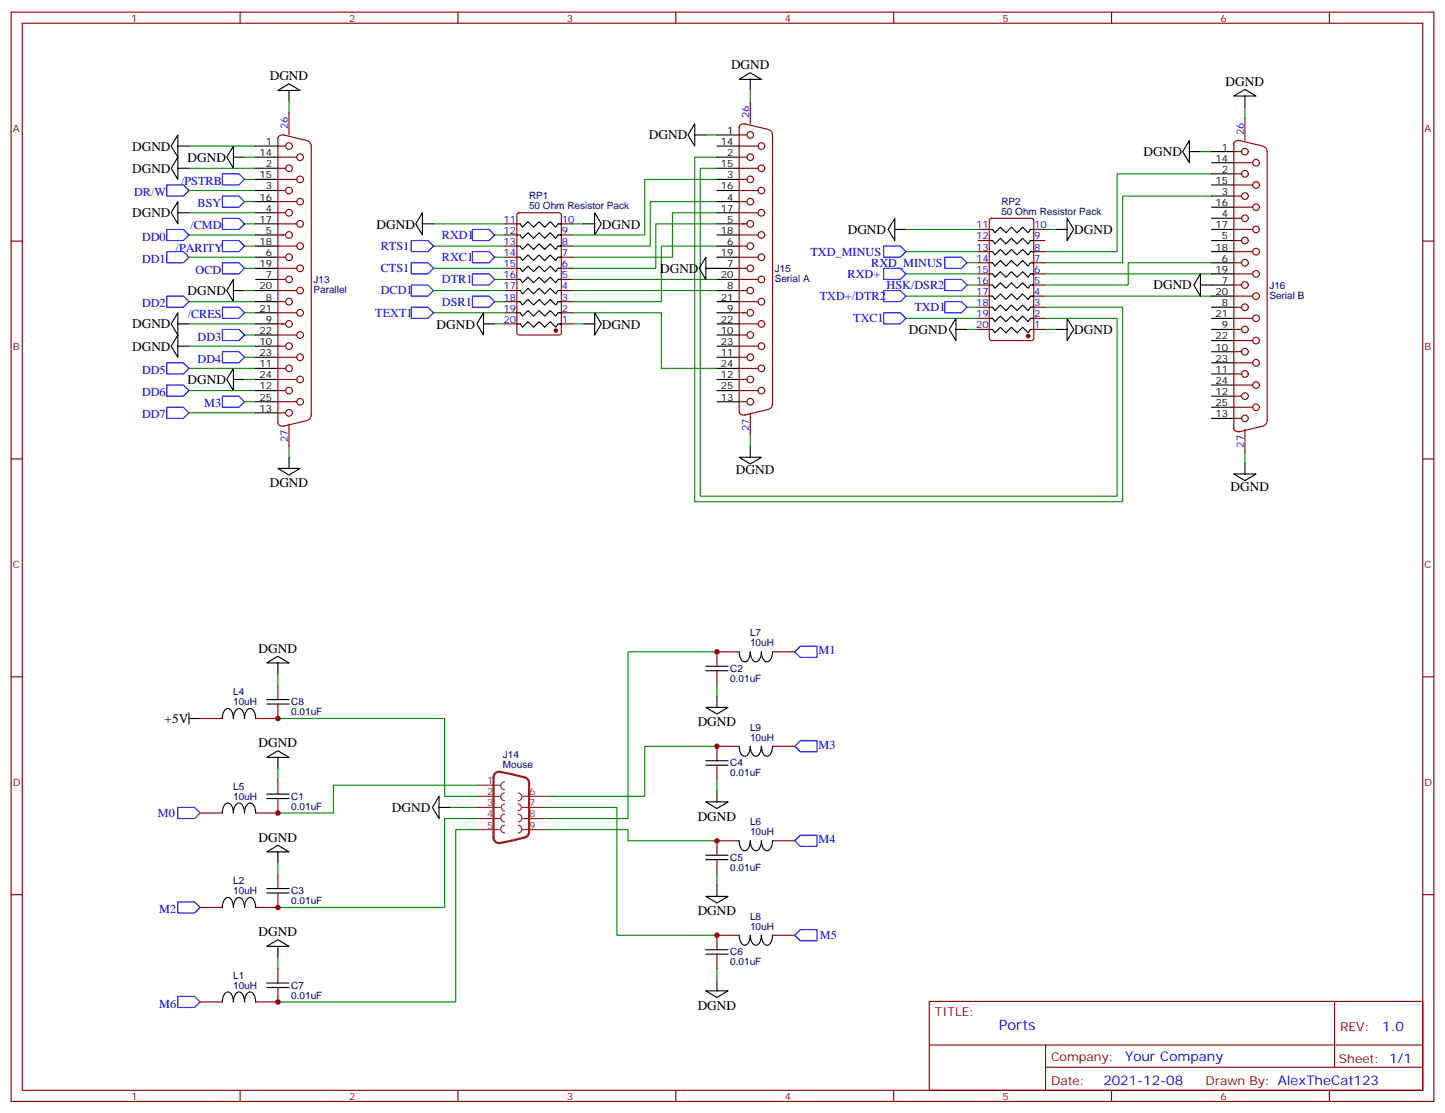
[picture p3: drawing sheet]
<svg xmlns="http://www.w3.org/2000/svg" width="459mm" height="353mm" viewBox="0 0 459 353" stroke-linecap="round" stroke-linejoin="round" font-family="sans-serif">
<g fill="none" stroke="#870000" stroke-width=".35">
<path d="M3.5 3.8h451.6v345.8h-451.6zM7.1 7.4h444.5v338.6h-444.5zM76.2 3.8v3.6M145.3 3.8v3.6M214.5 3.8v3.6M283.6 3.8v3.6M352.8 3.8v3.6M421.9 3.8v3.6M91.7 35.8v7M236.4 39.3l7.4 1.8M236.5 39.4a1.31 1.31 0 0 0-1.9 1.1M238.1 32.2v7.1"/>
<path d="M395.1 37.5v7.1M88.2 53.4h2.5M88.2 46.4h2.5M88.2 49.9h6M88.2 56.9h6M88.2 43.9v90.3M90 42.8l7.4 1.8M90.1 42.9a1.31 1.31 0 0 0-1.9 1.1M97.5 44.7l1 .8 .3 .9v85.3l-.3 .9-1 .8M234.6 53.4h6M234.6 46.4h6M234.6 49.9h2.5"/>
<path d="M234.6 56.9h2.5M234.6 42.8h2.5M234.6 40.4v90.3M243.9 41.1l1 .9 .3 .8v85.4l-.3 .9-1 .8M391.6 55.2h2.5M391.6 48.1h2.5M391.6 51.6h6M391.6 58.7h6M391.6 45.6v90.4M393.3 44.6l7.5 1.8M393.5 44.7a1.31 1.31 0 0 0-1.9 1.1M400.9 46.4l1 .8 .3 .9v85.4l-.3 .9-1 .8"/>
<path d="M3.5 76.5h3.6M88.2 78.1h6M88.2 74.6h2.5M88.2 71h6M88.2 60.5h2.5M88.2 67.5h2.5M88.2 64h6M160.5 78.1h3.5M160.5 74.6h3.5M160.5 71h3.5M164.3 67.7l.4-.2h12.7l.7 .5 .1 37.6-.5 .7h-13l-.6-.4-.1-37.7zM178.2 78.1h3.5"/>
<path d="M178.2 74.6h3.5M178.2 71h3.5M234.6 78.1h2.5M234.6 74.6h6M234.6 71h2.5M234.6 60.5h6M234.6 67.5h6M234.6 64h2.5M310.4 79.9h3.6M310.4 76.3h3.6M310.4 72.8h3.6M314.2 69.5l.5-.2h12.7l.6 .4 .1 37.7-.5 .6-12.9 .1-.7-.5v-37.6z"/>
<path d="M328.1 79.9h3.5M328.1 76.3h3.5M328.1 72.8h3.5M391.6 79.9h6M391.6 76.3h2.5M391.6 72.8h6M391.6 62.2h2.5M391.6 69.3h2.5M391.6 65.8h6M451.6 76.5h3.5M88.2 99.3h6M88.2 95.7h2.5"/>
<path d="M88.2 92.2h6M88.2 88.7h2.5M88.2 85.2h6M88.2 81.6h2.5M160.5 99.3h3.5M160.5 95.7h3.5M160.5 92.2h3.5M160.5 88.7h3.5M160.5 85.2h3.5M160.5 81.6h3.5M178.2 99.3h3.5M178.2 95.7h3.5"/>
<path d="M178.2 92.2h3.5M178.2 88.7h3.5M178.2 85.2h3.5M178.2 81.6h3.5M234.6 99.3h2.5M234.6 95.7h6M234.6 92.2h2.5M234.6 88.7h6M234.6 85.2h2.5M234.6 81.6h6M310.4 97.5h3.6M310.4 94h3.6"/>
<path d="M310.4 90.5h3.6M310.4 86.9h3.6M310.4 83.4h3.6M328.1 97.5h3.5M328.1 94h3.5M328.1 90.5h3.5M328.1 86.9h3.5M328.1 83.4h3.5M391.6 97.5h2.5M391.6 94h6M391.6 90.5h2.5M391.6 86.9h6"/>
<path d="M391.6 83.4h2.5M88.2 102.8h2.5M88.2 109.9h2.5M88.2 106.3h6M88.2 116.9h2.5M88.2 113.4h6M160.5 102.8h3.5M178.2 102.8h3.5M234.6 102.8h6M234.6 109.9h6M234.6 106.3h2.5M234.6 116.9h6"/>
<path d="M234.6 113.4h2.5M310.4 104.6h3.6M310.4 101h3.6M328.1 104.6h3.5M328.1 101h3.5M391.6 104.6h2.5M391.6 101h6M391.6 111.6h2.5M391.6 108.1h6M391.6 118.7h2.5M391.6 115.1h6M88.2 124h2.5"/>
<path d="M88.2 120.4h6M88.2 131h2.5M88.2 127.5h6M88.2 134.1a1.41 1.41 0 0 0 1.9 1.1M91.7 134.5v7.1M97.4 133.5l-7.4 1.8M234.6 124h6M234.6 120.4h2.5M234.6 127.5h2.5M234.6 130.5a1.41 1.41 0 0 0 1.9 1.2M238.1 131v7.1M243.8 130l-7.4 1.7"/>
<path d="M391.6 125.7h2.5M391.6 122.2h6M391.6 132.8h2.5M391.6 129.3h6M391.6 135.8a1.41 1.41 0 0 0 1.9 1.1M395.1 136.3v7.1M400.8 135.3l-7.5 1.7M3.5 145.7h3.6M451.6 145.7h3.5M3.5 214.8h3.6M88.2 217.5v4.5M227.5 212.9v4.6"/>
<path d="M234.6 206.9h-7.1v4.6M245.2 206.9h7M451.6 214.8h3.5M63.5 228h7.1M88.2 223.4v4.6h-7.1M234.6 236.9h-7.1v4.5M245.2 236.9h7M63.5 258h7.1M88.2 253.4v4.6h-7.1M88.2 247.4v4.6M227.5 242.9v4.5M88.2 277.4v4.6"/>
<path d="M227.5 272.8v4.6M234.6 266.8h-7.1v4.6M245.2 266.8h7M3.5 284h3.6M63.5 288h7.1M88.2 283.4v4.6h-7.1M234.6 296.8h-7.1v4.6M245.2 296.8h7M451.6 284h3.5M63.5 318h7.1M88.2 313.4v4.6h-7.1M88.2 307.4v4.6"/>
<path d="M227.5 302.8v4.6M294.9 317.8h156.7v28.2h-156.7zM423.5 317.8l.1 20.9M295 331.7h156.4M331.8 338.7h119.6M331.8 331.7v14.1M76.2 346v3.6M145.3 346v3.6M214.5 346v3.6M283.6 346v3.6M352.8 346v3.6M421.9 346v3.6"/>
<circle cx="91.7" cy="53.4" r="1.06"/>
<circle cx="91.7" cy="46.4" r="1.06"/>
<circle cx="95.2" cy="49.9" r="1.06"/>
<circle cx="95.2" cy="56.9" r="1.06"/>
<circle cx="238.1" cy="42.8" r="1.06"/>
<circle cx="238.1" cy="49.9" r="1.06"/>
<circle cx="238.1" cy="56.9" r="1.06"/>
<circle cx="241.7" cy="53.4" r="1.06"/>
<circle cx="241.7" cy="46.4" r="1.06"/>
<circle cx="395.1" cy="55.2" r="1.06"/>
<circle cx="395.1" cy="48.1" r="1.06"/>
<circle cx="398.6" cy="51.6" r="1.06"/>
<circle cx="398.6" cy="58.7" r="1.06"/>
<circle cx="91.7" cy="74.6" r="1.06"/>
<circle cx="91.7" cy="60.5" r="1.06"/>
<circle cx="91.7" cy="67.5" r="1.06"/>
<circle cx="95.2" cy="78.1" r="1.06"/>
<circle cx="95.2" cy="71" r="1.06"/>
<circle cx="95.2" cy="64" r="1.06"/>
<circle cx="238.1" cy="71" r="1.06"/>
<circle cx="238.1" cy="78.1" r="1.06"/>
<circle cx="238.1" cy="64" r="1.06"/>
<circle cx="241.7" cy="67.5" r="1.06"/>
<circle cx="241.7" cy="60.5" r="1.06"/>
<circle cx="241.7" cy="74.6" r="1.06"/>
<circle cx="395.1" cy="62.2" r="1.06"/>
<circle cx="395.1" cy="76.3" r="1.06"/>
<circle cx="395.1" cy="69.3" r="1.06"/>
<circle cx="398.6" cy="65.8" r="1.06"/>
<circle cx="398.6" cy="79.9" r="1.06"/>
<circle cx="398.6" cy="72.8" r="1.06"/>
<circle cx="91.7" cy="81.6" r="1.06"/>
<circle cx="91.7" cy="95.7" r="1.06"/>
<circle cx="91.7" cy="88.7" r="1.06"/>
<circle cx="95.2" cy="85.2" r="1.06"/>
<circle cx="95.2" cy="92.2" r="1.06"/>
<circle cx="95.2" cy="99.3" r="1.06"/>
<circle cx="238.1" cy="92.2" r="1.06"/>
<circle cx="238.1" cy="99.3" r="1.06"/>
<circle cx="238.1" cy="85.2" r="1.06"/>
<circle cx="241.7" cy="88.7" r="1.06"/>
<circle cx="241.7" cy="95.7" r="1.06"/>
<circle cx="241.7" cy="81.6" r="1.06"/>
<circle cx="395.1" cy="90.5" r="1.06"/>
<circle cx="395.1" cy="83.4" r="1.06"/>
<circle cx="395.1" cy="97.5" r="1.06"/>
<circle cx="398.6" cy="94" r="1.06"/>
<circle cx="398.6" cy="86.9" r="1.06"/>
<circle cx="91.7" cy="116.9" r="1.06"/>
<circle cx="91.7" cy="109.9" r="1.06"/>
<circle cx="91.7" cy="102.8" r="1.06"/>
<circle cx="95.2" cy="113.4" r="1.06"/>
<circle cx="95.2" cy="106.3" r="1.06"/>
<circle cx="238.1" cy="113.4" r="1.06"/>
<circle cx="238.1" cy="106.3" r="1.06"/>
<circle cx="241.7" cy="109.9" r="1.06"/>
<circle cx="241.7" cy="102.8" r="1.06"/>
<circle cx="241.7" cy="116.9" r="1.06"/>
<circle cx="395.1" cy="111.6" r="1.06"/>
<circle cx="395.1" cy="104.6" r="1.06"/>
<circle cx="395.1" cy="118.7" r="1.06"/>
<circle cx="398.6" cy="101" r="1.06"/>
<circle cx="398.6" cy="115.1" r="1.06"/>
<circle cx="398.6" cy="108.1" r="1.06"/>
<circle cx="91.7" cy="131" r="1.06"/>
<circle cx="91.7" cy="124" r="1.06"/>
<circle cx="95.2" cy="127.5" r="1.06"/>
<circle cx="95.2" cy="120.4" r="1.06"/>
<circle cx="238.1" cy="120.4" r="1.06"/>
<circle cx="238.1" cy="127.5" r="1.06"/>
<circle cx="241.7" cy="124" r="1.06"/>
<circle cx="395.1" cy="125.7" r="1.06"/>
<circle cx="395.1" cy="132.8" r="1.06"/>
<circle cx="398.6" cy="129.3" r="1.06"/>
<circle cx="398.6" cy="122.2" r="1.06"/>
</g>
<g fill="none" stroke="#000" stroke-width=".35">
<path d="M88.2 28.7l3.5-2.1 3.5 2.1zM91.7 28.7v3.5M220.5 39.3v7.1l-2.1-3.6zM234.6 25.2l3.5-2.1 3.6 2.1zM238.1 25.2v3.5M391.6 30.5l3.5-2.1 3.5 2.1zM395.1 30.5v3.5M56.4 42.8v7.1l-2.1-3.5zM56.4 49.9v7l-2.1-3.5zM56.4 46.4h3.6M56.4 53.4h3.6M74.1 46.4v7l-2.1-3.5z"/>
<path d="M74.1 49.9h3.5M81.1 46.4h7.1M81.1 49.9h7.1M81.1 53.4h7.1M81.1 56.9h7.1M220.5 42.8h3.5M227.5 46.4h7.1M227.5 49.9h7.1M227.5 53.4h7.1M227.5 42.8h7.1M227.5 56.9h7.1M377.5 44.6v7l-2.1-3.5z"/>
<path d="M377.5 48.1h3.5M384.5 48.1h7.1M384.5 55.2h7.1M384.5 51.6h7.1M384.5 58.7h7.1M56.4 64v7l-2.1-3.5zM56.4 67.5h3.6M81.1 67.5h7.1M81.1 71h7.1M81.1 78.1h7.1M81.1 74.6h7.1M81.1 60.5h7.1"/>
<path d="M81.1 64h7.1M134.1 67.5v7.1l-2.2-3.6zM134.1 71h3.5M164 78.1h1.1l.7 1.1 1.8-1.8 1.7 1.8 1.8-1.8 1.8 1.8 1.7-1.8 1.8 1.8 .7-1.1h1.1h-.4M164 74.6h1.1l.7 1 1.8-1.7 1.7 1.7 1.8-1.7 1.8 1.7 1.7-1.7 1.8 1.7 .7-1h1.1h-.4M164 71h1.1l.7 1.1 1.8-1.8 1.7 1.8 1.8-1.8 1.8 1.8 1.7-1.8 1.8 1.8 .7-1.1h1.1h-.4M185.2 71h3.5M188.7 67.5l2.2 3.5-2.2 3.6zM227.5 67.5h7.1M227.5 71h7.1M227.5 78.1h7.1M227.5 74.6h7.1"/>
<path d="M227.5 60.5h7.1M227.5 64h7.1M284 69.3v7l-2.1-3.5zM284 72.8h3.5M314 79.9h1l.7 1 1.8-1.7 1.8 1.7 1.7-1.7 1.8 1.7 1.8-1.7 1.7 1.7 .7-1h1.1h-.4M314 76.3h1l.7 1.1 1.8-1.8 1.8 1.8 1.7-1.8 1.8 1.8 1.8-1.8 1.7 1.8 .7-1.1h1.1h-.4M314 72.8h1l.7 1.1 1.8-1.8 1.8 1.8 1.7-1.8 1.8 1.8 1.8-1.8 1.7 1.8 .7-1.1h1.1h-.4M335.1 72.8h3.6M338.7 69.3l2.1 3.5-2.1 3.5zM384.5 72.8h7.1M384.5 79.9h7.1M384.5 76.3h7.1"/>
<path d="M384.5 62.2h7.1M384.5 69.3h7.1M384.5 65.8h7.1M56.4 99.3v7l-2.1-3.5zM74.1 88.7v7l-2.1-3.5zM74.1 92.2h3.5M81.1 92.2h7.1M81.1 85.2h7.1M81.1 95.7h7.1M81.1 99.3h7.1M81.1 88.7h7.1M81.1 81.6h7.1"/>
<path d="M153.5 99.3v7l-2.2-3.5zM164 95.7h1.1l.7 1.1 1.8-1.8 1.7 1.8 1.8-1.8 1.8 1.8 1.7-1.8 1.8 1.8 .7-1.1h1.1h-.4M164 99.3h1.1l.7 1 1.8-1.7 1.7 1.7 1.8-1.7 1.8 1.7 1.7-1.7 1.8 1.7 .7-1h1.1h-.4M164 92.2h1.1l.7 1.1 1.8-1.8 1.7 1.8 1.8-1.8 1.8 1.8 1.7-1.8 1.8 1.8 .7-1.1h1.1h-.4M164 88.7h1.1l.7 1 1.8-1.7 1.7 1.7 1.8-1.7 1.8 1.7 1.7-1.7 1.8 1.7 .7-1h1.1h-.4M164 85.2h1.1l.7 1 1.8-1.7 1.7 1.7 1.8-1.7 1.8 1.7 1.7-1.7 1.8 1.7 .7-1h1.1h-.4M164 81.6h1.1l.7 1.1 1.8-1.8 1.7 1.8 1.8-1.8 1.8 1.8 1.7-1.8 1.8 1.8 .7-1.1h1.1h-.4M188.7 99.3l2.2 3.5-2.2 3.5zM224 81.6v7.1l-2.1-3.5zM224 85.2h10.6M227.5 92.2h7.1M227.5 95.7h7.1"/>
<path d="M227.5 99.3h7.1M227.5 88.7h7.1M227.5 81.6h7.1M314 97.5h1l.7 1.1 1.8-1.8 1.8 1.8 1.7-1.8 1.8 1.8 1.8-1.8 1.7 1.8 .7-1.1h1.1h-.4M314 94h1l.7 1 1.8-1.7 1.8 1.7 1.7-1.7 1.8 1.7 1.8-1.7 1.7 1.7 .7-1h1.1h-.4M314 90.5h1l.7 1 1.8-1.8 1.8 1.8 1.7-1.8 1.8 1.8 1.8-1.8 1.7 1.8 .7-1h1.1h-.4M314 86.9h1l.7 1.1 1.8-1.8 1.8 1.8 1.7-1.8 1.8 1.8 1.8-1.8 1.7 1.8 .7-1.1h1.1h-.4M314 83.4h1l.7 1.1 1.8-1.8 1.8 1.8 1.7-1.8 1.8 1.8 1.8-1.8 1.7 1.8 .7-1.1h1.1h-.4M381 86.9v7.1l-2.1-3.5zM381 90.5h10.6M384.5 97.5h7.1M384.5 94h7.1"/>
<path d="M384.5 86.9h7.1M384.5 83.4h7.1M56.4 106.3v7.1l-2.1-3.5zM56.4 102.8h3.6M56.4 109.9h3.6M74.1 116.9v7.1l-2.1-3.6zM81.1 102.8h7.1M81.1 109.9h7.1M81.1 116.9h7.1M81.1 106.3h7.1M81.1 113.4h7.1M153.5 102.8h3.5"/>
<path d="M164 102.8h1.1l.7 1.1 1.8-1.8 1.7 1.8 1.8-1.8 1.8 1.8 1.7-1.8 1.8 1.8 .7-1.1h1.1h-.4M185.2 102.8h3.5M227.5 102.8h7.1M227.5 109.9h7.1M227.5 116.9h7.1M227.5 106.3h7.1M227.5 113.4h7.1M303.4 101v7.1l-2.1-3.5zM303.4 104.6h3.5M314 104.6h1l.7 1 1.8-1.7 1.8 1.7 1.7-1.7 1.8 1.7 1.8-1.7 1.7 1.7 .7-1h1.1h-.4M314 101h1l.7 1.1 1.8-1.8 1.8 1.8 1.7-1.8 1.8 1.8 1.8-1.8 1.7 1.8 .7-1.1h1.1h-.4M335.1 104.6h3.6"/>
<path d="M338.7 101l2.1 3.6-2.1 3.5zM384.5 104.6h7.1M384.5 101h7.1M384.5 111.6h7.1M384.5 118.7h7.1M384.5 108.1h7.1M384.5 115.1h7.1M74.1 120.4h3.5M81.1 120.4h7.1M81.1 124h7.1M81.1 131h7.1M81.1 127.5h7.1"/>
<path d="M227.5 120.4h7.1M227.5 124h7.1M227.5 127.5h7.1M384.5 125.7h7.1M384.5 132.8h7.1M384.5 122.2h7.1M384.5 129.3h7.1M88.2 148.7h7l-3.5 2.1zM91.7 145.1v3.6M234.6 145.1h7.1l-3.6 2.1zM238.1 141.6v3.5M391.6 150.4h7l-3.5 2.1z"/>
<path d="M395.1 146.9v3.5M84.7 210.4l3.5-2.1 3.5 2.1zM88.2 210.4v3.5M224 212.9h7.1M224 211.5h7.1M234.6 206.9l.4 2a1.39 1.39 0 0 0 1.4 1.1 1.39 1.39 0 0 0 1.3-1.1l.4-2 .4 2a1.39 1.39 0 0 0 1.4 1.1 1.39 1.39 0 0 0 1.4-1.1l.4-2 .3 2a1.39 1.39 0 0 0 1.4 1.1 1.39 1.39 0 0 0 1.4-1.1l.4-2M60 228h3.5M60 226.3v3.5M70.6 228l.3-2a1.39 1.39 0 0 1 1.4-1.1 1.39 1.39 0 0 1 1.4 1.1l.4 2 .4-2a1.39 1.39 0 0 1 1.3-1.1 1.39 1.39 0 0 1 1.4 1.1l.4 2 .4-2a1.39 1.39 0 0 1 1.4-1.1 1.39 1.39 0 0 1 1.4 1.1l.3 2M84.7 222h7M84.7 223.4h7M224 224.5h7.1l-3.6 2.1z"/>
<path d="M227.5 221v3.5M234.6 236.9l.4 1.9a1.39 1.39 0 0 0 1.4 1.2 1.39 1.39 0 0 0 1.3-1.2l.4-1.9 .4 1.9a1.39 1.39 0 0 0 1.4 1.2 1.39 1.39 0 0 0 1.4-1.2l.4-1.9 .3 1.9a1.39 1.39 0 0 0 1.4 1.2 1.39 1.39 0 0 0 1.4-1.2l.4-1.9M70.6 258l.3-2a1.39 1.39 0 0 1 1.4-1.2 1.39 1.39 0 0 1 1.4 1.2l.4 2 .4-2a1.39 1.39 0 0 1 1.3-1.2 1.39 1.39 0 0 1 1.4 1.2l.4 2 .4-2a1.39 1.39 0 0 1 1.4-1.2 1.39 1.39 0 0 1 1.4 1.2l.3 2M84.7 240.4l3.5-2.1 3.5 2.1zM84.7 252h7M84.7 253.4h7M88.2 240.4v3.5M139.3 252.7v7.1l-2.1-3.5zM139.3 256.3h3.6M224 254.5h7.1l-3.6 2.1zM224 242.9h7.1M224 241.4h7.1"/>
<path d="M227.5 251v3.5M84.7 270.4l3.5-2.1 3.5 2.1zM88.2 270.4v3.5M224 272.8h7.1M224 271.4h7.1M234.6 266.8l.4 2a1.39 1.39 0 0 0 1.4 1.2 1.39 1.39 0 0 0 1.3-1.2l.4-2 .4 2a1.39 1.39 0 0 0 1.4 1.2 1.39 1.39 0 0 0 1.4-1.2l.4-2 .3 2a1.39 1.39 0 0 0 1.4 1.2 1.39 1.39 0 0 0 1.4-1.2l.4-2M70.6 288l.3-2a1.39 1.39 0 0 1 1.4-1.2 1.39 1.39 0 0 1 1.4 1.2l.4 2 .4-2a1.39 1.39 0 0 1 1.3-1.2 1.39 1.39 0 0 1 1.4 1.2l.4 2 .4-2a1.39 1.39 0 0 1 1.4-1.2 1.39 1.39 0 0 1 1.4 1.2l.3 2M84.7 282h7M84.7 283.4h7M224 284.5h7.1l-3.6 2.1zM227.5 281v3.5M234.6 296.8l.4 2a1.39 1.39 0 0 0 1.4 1.2 1.39 1.39 0 0 0 1.3-1.2l.4-2 .4 2a1.39 1.39 0 0 0 1.4 1.2 1.39 1.39 0 0 0 1.4-1.2l.4-2 .3 2a1.39 1.39 0 0 0 1.4 1.2 1.39 1.39 0 0 0 1.4-1.2l.4-2"/>
<path d="M70.6 318l.3-2a1.39 1.39 0 0 1 1.4-1.2 1.39 1.39 0 0 1 1.4 1.2l.4 2 .4-2a1.39 1.39 0 0 1 1.3-1.2 1.39 1.39 0 0 1 1.4 1.2l.4 2 .4-2a1.39 1.39 0 0 1 1.4-1.2 1.39 1.39 0 0 1 1.4 1.2l.3 2M84.7 300.4l3.5-2.2 3.5 2.2zM84.7 312h7M84.7 313.4h7M88.2 300.4v3.5M224 314.5h7.1l-3.6 2.1zM224 302.8h7.1M224 301.4h7.1M227.5 310.9v3.6"/>
</g>
<g fill="none" stroke="#008700" stroke-width=".35">
<path d="M91.7 32.2v3.6M238.1 28.7v3.5M395.1 34v3.5M60 46.4h21.1M60 53.4h21.1M77.6 49.9h3.5M77.6 56.9h3.5M224 42.8h3.5M227.5 56.9h-22.9v17.7h-22.9M227.5 53.4h-5.3v104.1h132.3v-56.5h-22.9M227.5 49.9h-7v109.3h135.8v-61.7h-24.7M381 48.1h3.5"/>
<path d="M384.5 55.2h-30v24.7h-22.9M60 67.5h21.1M60 74.6h21.1M60 60.5h21.1M77.6 71h3.5M77.6 64h3.5M77.6 78.1h3.5M137.6 71h22.9M137.6 78.1h22.9M157 74.6h3.5M181.7 71h3.5M227.5 64h-21.1v14.1h-24.7"/>
<path d="M227.5 71h-19.4v14.2h-26.4M227.5 78.1h-17.6v17.6h-28.2M227.5 67.5h-14.1v14.1h-31.7M287.5 79.9h22.9M287.5 72.8h22.9M331.6 72.8h3.5M384.5 62.2h-28.2v21.2h-24.7M60 81.6h21.1M60 95.7h21.1M77.6 92.2h3.5M77.6 85.2h3.5M77.6 99.3h3.5"/>
<path d="M137.6 92.2h22.9M137.6 85.2h22.9M137.6 99.3h22.9M157 81.6h3.5M157 95.7h3.5M157 88.7h3.5M181.7 99.3h28.2v17.6h17.6M181.7 92.2h45.8M181.7 88.7h45.8M287.5 94h22.9M287.5 86.9h22.9M306.9 97.5h3.5"/>
<path d="M306.9 90.5h3.5M306.9 83.4h3.5M331.6 94h52.9M331.6 86.9h52.9M384.5 83.4h-26.4v7.1h-26.5M60 102.8h21.1M60 109.9h21.1M60 116.9h21.1M77.6 106.3h3.5M77.6 113.4h3.5M157 102.8h3.5M181.7 102.8h3.5"/>
<path d="M287.5 101h22.9M306.9 104.6h3.5M331.6 104.6h3.5M60 124h21.1M60 131h21.1M77.6 120.4h3.5M77.6 127.5h3.5M238.1 138.1v3.5M91.7 141.6v3.5M395.1 143.4v3.5M88.2 213.9v3.6M227.5 206.9h-28.2v52.9h-26.4"/>
<path d="M227.5 217.5v3.5M88.2 228h52.9v24.7h10.6M227.5 236.9h-22.9v15.8h-31.7M88.2 243.9v3.5M142.9 256.3h8.8M151.7 249.2h-45.9v8.8h-17.6M151.7 259.8h-10.6v28.2h-52.9M172.9 256.3h22.9v40.5h31.7M227.5 247.4v3.6M88.2 273.9v3.5M151.7 263.3h-7.1v54.7h-56.4M172.9 263.3h26.4v3.5h28.2"/>
<path d="M227.5 277.4v3.6M88.2 303.9v3.5M227.5 307.4v3.5"/>
</g>
<g fill="none" stroke="#00f" stroke-width=".35">
<path d="M52.9 58.7h5.3l1.8 1.8-1.8 1.7h-5.3zM70.6 55.2h5.2l1.8 1.7-1.8 1.8h-5.2zM52.9 72.8h5.3l1.8 1.8-1.8 1.7h-5.3zM52.9 79.9h5.3l1.8 1.7-1.8 1.8h-5.3zM70.6 69.3h5.2l1.8 1.7-1.8 1.8h-5.2zM70.6 62.2h5.2l1.8 1.8-1.8 1.8h-5.2zM70.6 76.3h5.2l1.8 1.8-1.8 1.8h-5.2zM130.5 76.3h5.3l1.8 1.8-1.8 1.8h-5.3zM149.9 72.8h5.3l1.8 1.8-1.8 1.7h-5.3zM149.9 79.9h5.3l1.8 1.7-1.8 1.8h-5.3zM280.5 78.1h5.3l1.7 1.8-1.7 1.7h-5.3zM52.9 94h5.3l1.8 1.7-1.8 1.8h-5.3z"/>
<path d="M70.6 83.4h5.2l1.8 1.8-1.8 1.7h-5.2zM70.6 97.5h5.2l1.8 1.8-1.8 1.7h-5.2zM130.5 83.4h5.3l1.8 1.8-1.8 1.7h-5.3zM130.5 90.5h5.3l1.8 1.7-1.8 1.8h-5.3zM130.5 97.5h5.3l1.8 1.8-1.8 1.7h-5.3zM149.9 86.9h5.3l1.8 1.8-1.8 1.8h-5.3zM149.9 94h5.3l1.8 1.7-1.8 1.8h-5.3zM280.5 85.2h5.3l1.7 1.7-1.7 1.8h-5.3zM280.5 92.2h5.3l1.7 1.8-1.7 1.7h-5.3zM280.5 99.3h5.3l1.7 1.7-1.7 1.8h-5.3zM299.9 81.6h5.3l1.7 1.8-1.7 1.8h-5.3zM299.9 88.7h5.3l1.7 1.8-1.7 1.7h-5.3z"/>
<path d="M299.9 95.7h5.3l1.7 1.8-1.7 1.8h-5.3zM52.9 115.1h5.3l1.8 1.8-1.8 1.8h-5.3zM70.6 104.6h5.2l1.8 1.7-1.8 1.8h-5.2zM70.6 111.6h5.2l1.8 1.8-1.8 1.7h-5.2zM52.9 122.2h5.3l1.8 1.8-1.8 1.7h-5.3zM52.9 129.3h5.3l1.8 1.7-1.8 1.8h-5.3zM70.6 125.7h5.2l1.8 1.8-1.8 1.8h-5.2zM252.2 206.9l1.8-1.8h5.3v3.5h-5.3zM252.2 236.9l1.8-1.8h5.3v3.5h-5.3zM56.4 256.3h5.3l1.8 1.7-1.8 1.8h-5.3zM252.2 266.8l1.8-1.7h5.3v3.5h-5.3zM56.4 286.2h5.3l1.8 1.8-1.8 1.8h-5.3z"/>
<path d="M252.2 296.8l1.8-1.7h5.3v3.5h-5.3zM56.4 316.2h5.3l1.8 1.8-1.8 1.8h-5.3z"/>
</g>
<g fill="none" stroke="#8c2424" stroke-width=".35">
<path d="M151.7 249.2h7M151.7 252.7h7M151.7 256.3h7M151.7 259.8h7M160.2 251.7a1.23 1.23 0 0 0-1.3 1.2 1.23 1.23 0 0 0 1.3 1.2M160.2 248.1a1.23 1.23 0 0 0-1.3 1.3 1.23 1.23 0 0 0 1.3 1.2M160.2 255.2a1.06 1.06 0 0 0-1.1 1.1 1.06 1.06 0 0 0 1.1 1M160.2 258.4a1.23 1.23 0 0 0-1.3 1.2 1.23 1.23 0 0 0 1.3 1.2M164.4 251.7a1.23 1.23 0 0 1 1.2 1.2 1.23 1.23 0 0 1-1.2 1.2M164.4 258.4a1.23 1.23 0 0 1 1.2 1.2 1.23 1.23 0 0 1-1.2 1.2M164.4 255.2a1.06 1.06 0 0 1 1.1 1.1 1.06 1.06 0 0 1-1.1 1M165.8 252.7h7.1"/>
<path d="M165.8 256.3h7.1M165.8 259.8h7.1M151.7 263.3h7M160.2 261.9a1.23 1.23 0 0 0-1.3 1.2 1.23 1.23 0 0 0 1.3 1.3M164.4 261.9a1.23 1.23 0 0 1 1.2 1.2 1.23 1.23 0 0 1-1.2 1.3M165.8 263.3h7.1"/>
</g>
<path d="M157.1 245.5l1.3-.6a31.9 31.9 0 0 1 8.6 2 1.8 1.8 0 0 1 .9 1.6v15.5a1.8 1.8 0 0 1-1.4 1.8 31.9 31.9 0 0 1-8.1 1.8l-1.3-.6-.5-1.2v-19.1z" fill="none" stroke="#8c2424" stroke-width=".71"/>
<g fill="#870000" stroke="#870000" stroke-width=".35">
<circle cx="176.4" cy="104.9" r=".53"/>
<circle cx="326.3" cy="106.7" r=".53"/>
</g>
<g fill="#c00">
<circle cx="88.2" cy="228" r=".88"/>
<circle cx="88.2" cy="258" r=".88"/>
<circle cx="227.5" cy="206.9" r=".88"/>
<circle cx="88.2" cy="288" r=".88"/>
<circle cx="227.5" cy="236.9" r=".88"/>
<circle cx="227.5" cy="266.8" r=".88"/>
<circle cx="227.5" cy="296.8" r=".88"/>
<circle cx="88.2" cy="318" r=".88"/>
</g>
<text font-size="4.6" fill="#00f" x="317" y="326.8">Ports</text>
<g font-size="4.2">
<text x="232" y="22">DGND</text>
<text x="85.6" y="25.5">DGND</text>
<text x="389" y="27.2">DGND</text>
<text x="41.9" y="47.8">DGND</text>
<text x="206" y="44.2">DGND</text>
<text x="59.6" y="51.3">DGND</text>
<text x="363" y="49.5">DGND</text>
<text x="41.9" y="54.8">DGND</text>
<text x="41.9" y="68.9">DGND</text>
<text x="119.5" y="72.5">DGND</text>
<text x="191" y="72.5">DGND</text>
<text x="269" y="74.3">DGND</text>
<text x="341" y="74.3">DGND</text>
<text x="209.5" y="86.6">DGND</text>
<text x="59.6" y="93.6">DGND</text>
<text x="366.1" y="91.9">DGND</text>
<text x="41.9" y="104.2">DGND</text>
<text x="138.5" y="104.3">DGND</text>
<text x="191" y="104.3">DGND</text>
<text x="288.5" y="106">DGND</text>
<text x="341" y="106">DGND</text>
<text x="41.9" y="111.3">DGND</text>
<text x="59.6" y="121.8">DGND</text>
<text x="85.6" y="154.7">DGND</text>
<text x="233.5" y="150.4">DGND</text>
<text x="390.5" y="155.7">DGND</text>
<text x="82.1" y="207.2">DGND</text>
<text x="52.2" y="229.5">+5V</text>
<text x="221.4" y="230.5">DGND</text>
<text x="82.1" y="237.2">DGND</text>
<text x="124.4" y="257.7">DGND</text>
<text x="221.4" y="260.5">DGND</text>
<text x="82.1" y="267.1">DGND</text>
<text x="221.4" y="290.5">DGND</text>
<text x="82.1" y="297.1">DGND</text>
<text x="221.4" y="320.5">DGND</text>
</g>
<g font-size="4.2" fill="#00f">
<text x="438.7" y="327.1">1.0</text>
<text x="357.1" y="336.6">Your Company</text>
<text x="350.2" y="344.4">2021-12-08</text>
</g>
<g font-size="3.9" fill="#00f">
<text x="57.5" y="58.7">/PSTRB</text>
<text x="42.6" y="62.2">DR/W</text>
<text x="62.7" y="65.8">BSY</text>
<text x="45.1" y="76.3">DD0</text>
<text x="60.4" y="72.8">/CMD</text>
<text x="140.3" y="75.8">RXD1</text>
<text x="45.1" y="83.4">DD1</text>
<text x="55.7" y="79.9">/PARITY</text>
<text x="120.9" y="79.4">RTS1</text>
<text x="140.3" y="82.9">RXC1</text>
<text x="257.2" y="81.1">TXD_MINUS</text>
<text x="62.1" y="86.9">OCD</text>
<text x="120.9" y="86.4">CTS1</text>
<text x="140.3" y="89.9">DTR1</text>
<text x="269" y="88.2">RXD+</text>
<text x="276.5" y="84.7">RXD_MINUS</text>
<text x="120.9" y="93.5">DCD1</text>
<text x="260.2" y="95.2">TXD+/DTR2</text>
<text x="281.4" y="91.7">HSK/DSR2</text>
<text x="45.1" y="97.5">DD2</text>
<text x="59.6" y="101">/CRES</text>
<text x="119.1" y="100.5">TEXT1</text>
<text x="140.3" y="97">DSR1</text>
<text x="290.2" y="98.8">TXD1</text>
<text x="270.8" y="102.3">TXC1</text>
<text x="62.7" y="108.1">DD3</text>
<text x="45.1" y="118.7">DD5</text>
<text x="62.7" y="115.1">DD4</text>
<text x="45.1" y="125.7">DD6</text>
<text x="64.8" y="129.3">M3</text>
<text x="45.1" y="132.8">DD7</text>
<text x="259.8" y="207.7">M1</text>
<text x="259.8" y="237.7">M3</text>
<text x="50.1" y="259.3">M0</text>
<text x="259.8" y="267.7">M4</text>
<text x="50.5" y="289.8">M2</text>
<text x="260.2" y="298.1">M5</text>
<text x="50.5" y="319.8">M6</text>
</g>
<g font-size="3.9" fill="#800">
<text x="296.7" y="322.4">TITLE:</text>
<text x="425.3" y="327.1">REV:</text>
<text x="333.6" y="336.6">Company:</text>
<text x="425" y="337.2">Sheet: 1/1</text>
<text x="333.6" y="344.3">Date:</text>
<text x="382.6" y="344.4">Drawn By: AlexTheCat123</text>
</g>
<g font-size="3.2" fill="#800">
<text x="41.6" y="6.8">1</text>
<text x="110.8" y="6.8">2</text>
<text x="179.9" y="6.8">3</text>
<text x="249.1" y="6.8">4</text>
<text x="318.2" y="6.8">5</text>
<text x="387.3" y="6.8">6</text>
<text x="4.1" y="41.9">A</text>
<text x="452.1" y="41.9">A</text>
<text x="4.1" y="111.1">B</text>
<text x="452.1" y="111.1">B</text>
<text x="4.1" y="180.2">C</text>
<text x="452.1" y="180.2">C</text>
<text x="4.1" y="249.4">D</text>
<text x="452.1" y="249.4">D</text>
<text x="41.6" y="349">1</text>
<text x="110.8" y="349">2</text>
<text x="179.9" y="349">3</text>
<text x="249.1" y="349">4</text>
<text x="318.2" y="349">5</text>
<text x="387.3" y="349">6</text>
</g>
<g font-size="3.2" fill="#00f">
<text x="91.4" y="41.1" transform="rotate(-90 91.4 41.1)">26</text>
<text x="237.8" y="37.5" transform="rotate(-90 237.8 37.5)">26</text>
<text x="394.8" y="42.8" transform="rotate(-90 394.8 42.8)">26</text>
<text x="159.8" y="70.7">11</text>
<text x="178.3" y="70.7">10</text>
<text x="159.8" y="74.2">12</text>
<text x="159.8" y="77.8">13</text>
<text x="178.3" y="77.8">8</text>
<text x="178.3" y="74.2">9</text>
<text x="309.8" y="72.5">11</text>
<text x="309.8" y="76">12</text>
<text x="328.3" y="76">9</text>
<text x="328.3" y="72.5">10</text>
<text x="159.8" y="81.3">14</text>
<text x="178.3" y="81.3">7</text>
<text x="309.8" y="79.5">13</text>
<text x="309.8" y="83">14</text>
<text x="328.3" y="83">7</text>
<text x="328.3" y="79.5">8</text>
<text x="159.8" y="84.8">15</text>
<text x="159.8" y="88.3">16</text>
<text x="178.3" y="88.3">5</text>
<text x="178.3" y="84.8">6</text>
<text x="309.8" y="86.6">15</text>
<text x="328.3" y="86.6">6</text>
<text x="159.8" y="91.9">17</text>
<text x="159.8" y="95.4">18</text>
<text x="178.3" y="95.4">3</text>
<text x="178.3" y="91.9">4</text>
<text x="309.8" y="90.1">16</text>
<text x="309.8" y="93.6">17</text>
<text x="328.3" y="93.6">4</text>
<text x="328.3" y="90.1">5</text>
<text x="159.8" y="98.9">19</text>
<text x="178.3" y="98.9">2</text>
<text x="309.8" y="97.2">18</text>
<text x="309.8" y="100.7">19</text>
<text x="328.3" y="100.7">2</text>
<text x="328.3" y="97.2">3</text>
<text x="159.8" y="102.4">20</text>
<text x="178.3" y="102.4">1</text>
<text x="309.8" y="104.2">20</text>
<text x="328.3" y="104.2">1</text>
<text x="237.8" y="136.8" transform="rotate(-90 237.8 136.8)">27</text>
<text x="91.4" y="140.3" transform="rotate(-90 91.4 140.3)">27</text>
<text x="394.8" y="142.1" transform="rotate(-90 394.8 142.1)">27</text>
</g>
<g font-size="3.2">
<text x="84.4" y="46">1</text>
<text x="228.8" y="46">14</text>
<text x="230.8" y="42.5">1</text>
<text x="387.8" y="47.8">1</text>
<text x="82.4" y="49.5">14</text>
<text x="84.4" y="53.1">2</text>
<text x="228.8" y="53.1">15</text>
<text x="230.8" y="49.5">2</text>
<text x="385.8" y="51.3">14</text>
<text x="82.4" y="56.6">15</text>
<text x="230.8" y="56.6">3</text>
<text x="385.8" y="58.3">15</text>
<text x="387.8" y="54.8">2</text>
<text x="82.4" y="63.6">16</text>
<text x="84.4" y="60.1">3</text>
<text x="228.8" y="60.1">16</text>
<text x="230.8" y="63.6">4</text>
<text x="385.8" y="65.4">16</text>
<text x="387.8" y="61.9">3</text>
<text x="82.4" y="70.7">17</text>
<text x="84.4" y="67.2">4</text>
<text x="228.8" y="67.2">17</text>
<text x="230.8" y="70.7">5</text>
<text x="387.8" y="68.9">4</text>
<text x="82.4" y="77.8">18</text>
<text x="84.4" y="74.2">5</text>
<text x="228.8" y="74.2">18</text>
<text x="230.8" y="77.8">6</text>
<text x="385.8" y="72.5">17</text>
<text x="387.8" y="76">5</text>
<text x="84.4" y="81.3">6</text>
<text x="228.8" y="81.3">19</text>
<text x="385.8" y="79.5">18</text>
<text x="387.8" y="83">6</text>
<text x="82.4" y="84.8">19</text>
<text x="84.4" y="88.3">7</text>
<text x="228.8" y="88.3">20</text>
<text x="230.8" y="84.8">7</text>
<text x="385.8" y="86.6">19</text>
<text x="82.4" y="91.9">20</text>
<text x="84.4" y="95.4">8</text>
<text x="228.8" y="95.4">21</text>
<text x="230.8" y="91.9">8</text>
<text x="385.8" y="93.6">20</text>
<text x="387.8" y="90.1">7</text>
<text x="82.4" y="98.9">21</text>
<text x="230.8" y="98.9">9</text>
<text x="385.8" y="100.7">21</text>
<text x="387.8" y="97.2">8</text>
<text x="82.4" y="106">22</text>
<text x="84.4" y="102.4">9</text>
<text x="228.8" y="106">10</text>
<text x="228.8" y="102.4">22</text>
<text x="385.8" y="107.7">22</text>
<text x="387.8" y="104.2">9</text>
<text x="82.4" y="109.5">10</text>
<text x="82.4" y="113">23</text>
<text x="228.8" y="113">11</text>
<text x="228.8" y="109.5">23</text>
<text x="385.8" y="111.3">10</text>
<text x="82.4" y="116.6">11</text>
<text x="228.8" y="116.6">24</text>
<text x="385.8" y="118.3">11</text>
<text x="385.8" y="114.8">23</text>
<text x="82.4" y="123.6">12</text>
<text x="82.4" y="120.1">24</text>
<text x="228.8" y="120.1">12</text>
<text x="228.8" y="123.6">25</text>
<text x="385.8" y="125.4">12</text>
<text x="385.8" y="121.8">24</text>
<text x="82.4" y="130.7">13</text>
<text x="82.4" y="127.1">25</text>
<text x="228.8" y="127.1">13</text>
<text x="385.8" y="128.9">25</text>
<text x="385.8" y="132.4">13</text>
</g>
<g font-size="3.2" fill="#000080">
<text x="167.9" y="63.3">RP1</text>
<text x="317.8" y="65">RP2</text>
<text x="167.9" y="66.5">50 Ohm Resistor Pack</text>
<text x="317.8" y="68.2">50 Ohm Resistor Pack</text>
<text x="99.5" y="89.8">J13</text>
<text x="245.9" y="89.5">Serial A</text>
<text x="245.9" y="86.3">J15</text>
<text x="99.5" y="93">Parallel</text>
<text x="402.9" y="94.7">Serial B</text>
<text x="402.9" y="91.6">J16</text>
<text x="238.1" y="201.9">L7</text>
<text x="238.1" y="205.1">10uH</text>
<text x="231.8" y="213.3">C2</text>
<text x="74" y="220.6">L4</text>
<text x="231.8" y="216.5">0.01uF</text>
<text x="74" y="223.8">10uH</text>
<text x="92.4" y="227">0.01uF</text>
<text x="92.4" y="223.9">C8</text>
<text x="238.1" y="231.9">L9</text>
<text x="238.1" y="235.1">10uH</text>
<text x="159.6" y="243.9">Mouse</text>
<text x="159.6" y="240.7">J14</text>
<text x="231.8" y="243.3">C4</text>
<text x="74" y="250.6">L5</text>
<text x="231.8" y="246.4">0.01uF</text>
<text x="74" y="253.8">10uH</text>
<text x="92.4" y="257">0.01uF</text>
<text x="92.4" y="253.8">C1</text>
<text x="238.1" y="261.9">L6</text>
<text x="238.1" y="265.1">10uH</text>
<text x="231.8" y="273.3">C5</text>
<text x="74" y="280.6">L2</text>
<text x="231.8" y="276.4">0.01uF</text>
<text x="74" y="283.8">10uH</text>
<text x="92.4" y="287">0.01uF</text>
<text x="92.4" y="283.8">C3</text>
<text x="238.1" y="291.9">L8</text>
<text x="238.1" y="295.1">10uH</text>
<text x="231.8" y="303.2">C6</text>
<text x="74" y="310.6">L1</text>
<text x="231.8" y="306.4">0.01uF</text>
<text x="74" y="313.8">10uH</text>
<text x="92.4" y="317">0.01uF</text>
<text x="92.4" y="313.8">C7</text>
</g>
<g font-size="3.2" fill="#8d2323">
<text x="154.6" y="248.8">1</text>
<text x="154.6" y="252.4">2</text>
<text x="154.6" y="255.9">3</text>
<text x="167.9" y="252.4">6</text>
<text x="167.9" y="255.9">7</text>
<text x="154.6" y="259.4">4</text>
<text x="154.6" y="263">5</text>
<text x="167.9" y="259.4">8</text>
<text x="167.9" y="263">9</text>
</g>
</svg>
